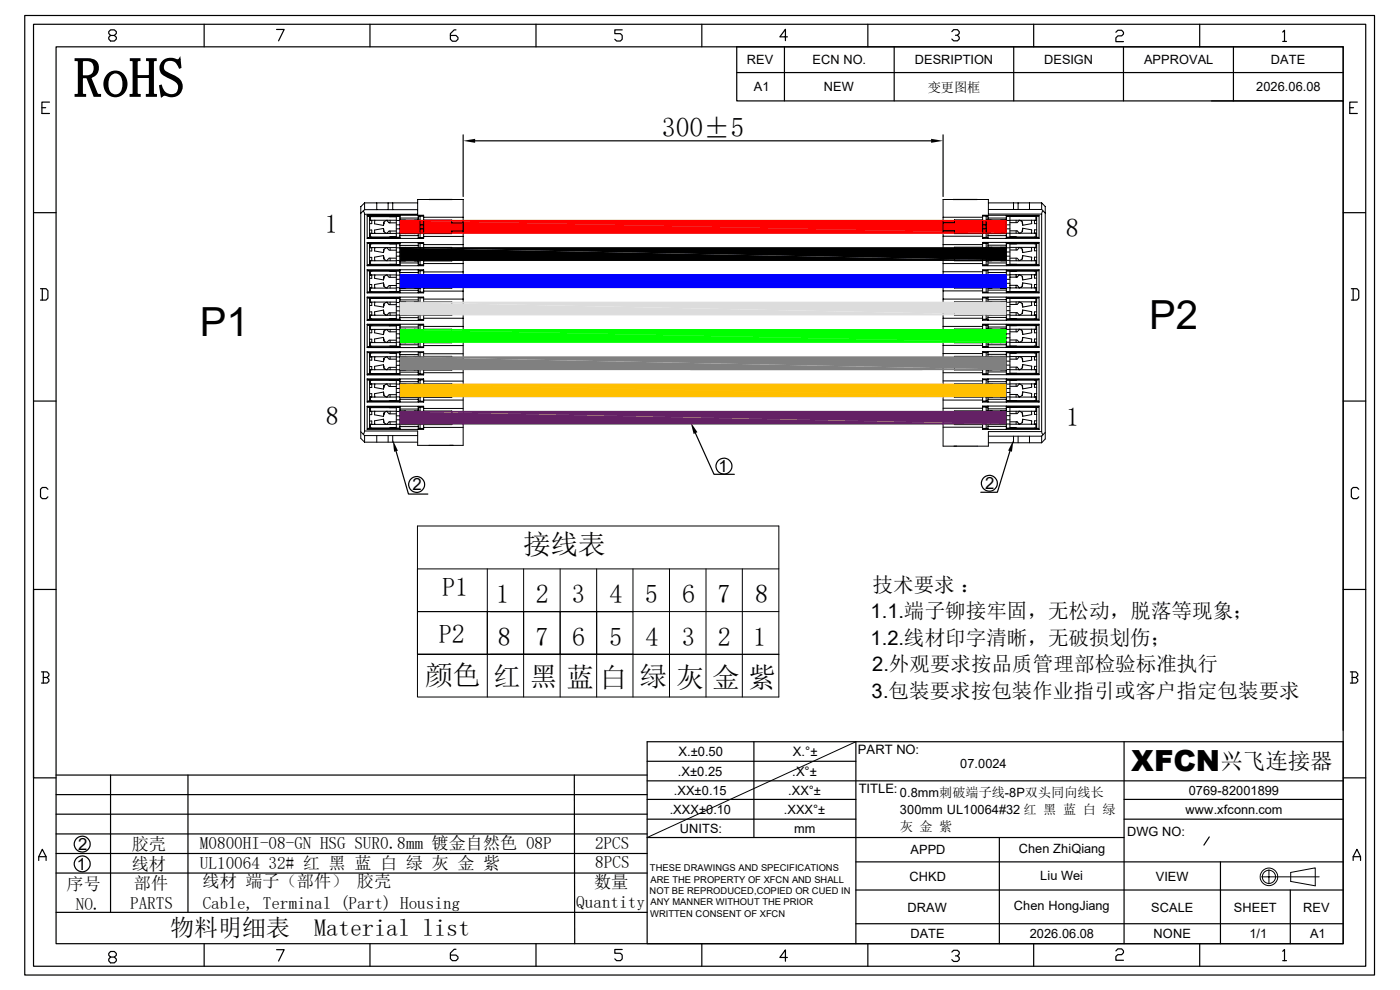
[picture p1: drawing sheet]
<svg xmlns="http://www.w3.org/2000/svg" width="297mm" height="210mm" viewBox="0 0 297 210" stroke-linecap="round" stroke-linejoin="round" font-family="sans-serif">
<g fill="none" stroke="#000" stroke-width=".25">
<path d="M5.2 3.3h286.4v203.5h-286.4zM7.1 5.1h282.6v199.9h-282.6zM11.9 9.9h273v190.3h-273zM23.5 7.5l-.4-.4v-.4l.4-.4h.8l.4 .4v.4l-.4 .4h-.8l-.4 .4v.4l.4 .4h.8l.4-.4v-.4l-.4-.4M43.3 5.1v4.8M58.7 6.2h1.6l-1.2 2.5M78.5 5.1v4.8M96.7 6.3h-.3l-.9 .8v1.2l.5 .4h.7l.5-.4v-.4l-.5-.4h-1.2M113.7 5.1v4.8M132 6.3h-1.6v.8h1.2l.4 .4v.8l-.4 .4h-.8l-.4-.4M148.9 5.1v4.8M156.3 9.9h128.6v11.5h-128.6z"/>
<path d="M156.3 15.4h128.6M166.4 9.9v11.5M167 7.8h-1.6l1.2-1.6v2.4M184.1 5.1v4.8M189.7 9.9v11.5M201.9 6.7l.4-.4h.8l.4 .4v.4l-.4 .4h-.4M203.1 7.5l.4 .4v.4l-.4 .4h-.8l-.4-.4M215.1 9.9v11.5M219.3 5.1v4.8M236.7 6.8l.5-.4h.8l.3 .4v.4l-.3 .4h-.8l-.5 .4v.8h1.6M238.3 9.9v11.5M254.5 5.1v4.8"/>
<path d="M261.7 9.9v11.5M272.1 6.8l.4-.4v2.4M272.1 8.8h.8M8.9 22.8h.8M10.5 21.7h-1.6v2.4h1.6M257 21.4h27.9v133.5M286.3 22.8h.8M288 21.7h-1.7v2.4h1.7M7.1 45.1h4.8M8.6 61.2h1.2l.4 .5v1.5l-.4 .5h-1.2M9 61.2v2.5M286.7 61.2h1.2l.3 .5v1.5l-.3 .5h-1.2"/>
<path d="M287.1 61.2v2.5M7.1 85.1h4.8M284.9 85.1h4.8M10.2 103.8l-.4-.4h-.8l-.4 .4v1.6l.4 .4h.8l.4-.4M288.2 103.8l-.3-.4h-.8l-.4 .4v1.6l.4 .4h.8l.3-.4M11.9 125h-4.8v40h4.8M284.9 125h4.8M8.8 142.5h1.2l.4 .4v.4l-.4 .4M9.2 143.7h.8l.4 .4v.4l-.4 .4h-1.2M9.2 142.5v2.4M137.3 157.3h147.6v42.9h-147.6zM159.9 157.3v20.4"/>
<path d="M181.6 157.3v42.9M238.5 157.3v42.9M286.5 142.5h1.2l.3 .4v.4l-.3 .4M286.9 143.7h.8l.3 .4v.4l-.3 .4h-1.2M286.9 142.5v2.4M11.9 164.4h125.4M11.9 168.6h125.4M11.9 172.7h125.4M11.9 176.9h125.4M23.5 164.4v29.1M39.9 164.4v29.1M121.8 164.4l.1 35.8"/>
<path d="M137.3 161.5h44.3M137.3 165.6h147.6M137.3 169.6h44.3M137.3 173.8h44.3M137.3 177.7h101.2M212 177.7v22.5M238.5 169.6h46.4M238.5 173.8h46.4M256.5 177.5l-1.1 1.8M284.9 165h4.8M8.2 182.5v-.8l.8-1.5 .8 1.5v.8M8.2 181.7h1.6"/>
<path d="M11.9 181h125.4M11.9 185.2h125.4M11.9 193.5h125.4M181.6 182.8h103.3M181.6 188.8h103.3M181.6 195.9h103.3M258.9 182.8v17.4M273.7 188.8v11.4M287.1 182.5v-.8l.8-1.5 .7 1.5v.8M287.1 181.7h1.5M23.5 203l-.4-.4v-.3l.4-.5h.8l.4 .5v.3l-.4 .4h-.8l-.4 .4v.4l.4 .4h.8l.4-.4v-.4l-.4-.4M43.3 200.2v4.8"/>
<path d="M58.7 201.4h1.6l-1.2 2.5M78.5 200.2v4.8M96.7 201.4h-.3l-.9 .8v1.2l.5 .4h.7l.5-.4v-.4l-.5-.4h-1.2M113.7 200.2v4.8M132 201.4h-1.6v.8h1.2l.4 .4v.8l-.4 .4h-.8l-.4-.4M148.9 200.2v4.8M167 203.1h-1.6l1.2-1.6v2.4M184.1 200.2v4.8M201.9 202l.4-.4h.8l.4 .4v.3l-.4 .5h-.4M203.1 202.8l.4 .3v.5l-.4 .3h-.8l-.4-.3M219.3 200.2v4.8M236.7 201.7l.5-.4h.8l.3 .4v.4l-.3 .4h-.8l-.5 .4v.8h1.6"/>
<path d="M254.5 200.2v4.8M272.1 201.8l.4-.4v2.4M272.1 203.8h.8"/>
<circle cx="17.4" cy="179.1" r="1.69"/>
<circle cx="17.4" cy="183.2" r="1.69"/>
</g>
<g fill="none" stroke="#000" stroke-width=".21">
<path d="M89.9 79.1h8.4M89.9 78.5h5.9M89.9 75.6h5.9M89.9 75h8.4M89.9 73.3h8.4M95.8 77.9h2.5M95.8 76.2h2.5M76.5 93l.8 .8h11.3M76.5 91.6l.8 .8h11.3M77.3 91.4h11.3M88.6 94.5h2.4M95.4 94.5h2.9"/>
<path d="M181.6 157.3l-44.3 20.4M267.6 186h1.3M269 186h.3M269.2 184.5v1.2M269.2 185.9v.3M269.2 186.3v1.2M269.5 186h10.4M273.8 185.1l5.2-1v3.8l-5.2-.9z"/>
<circle cx="269.2" cy="186" r="1.4"/>
<circle cx="269.2" cy="186" r="1.86"/>
</g>
<g fill="#f00">
<path d="M84.9 46.8l128.5 2.6h-128.5z"/>
<path d="M84.9 46.8h128.5v2.6z"/>
</g>
<g fill="none" stroke="#000" stroke-width=".21">
<path d="M77 44.7l.3 .8M77.3 45.5v46l-.3 .6M77.3 43v1.5M77.3 43l-.8 .8v49.2M77.3 44.5h11.3M77.3 43h11.3M77.3 44.5l-.8 .7M77.9 45.7h12v4.9h-12M77.9 51.5h12v4.9h-12M77.9 57.2h12v4.9h-12M77.9 57.2l.1 .2h6.8M77.9 45.7l.1 .2h6.8"/>
<path d="M77.9 45.7v4.9M77.9 51.5v4.9M77.9 57.2v4.9M77.9 51.5l.1 .1M78 51.6h6.8M78 50.4h6.8M78 51.6l.4 .1v4.5M78 50.4l-.1 .2M78.4 57.5h.5M78.4 55.3h.5M78.4 52.6h.5M78.4 49.5h.5"/>
<path d="M78.4 46.8h.5M78.4 45.9l.5 .1M78.4 48.8h.5v.7M78.4 54.6h.5v.7M78.4 45.9v4.5h-.4M78.4 57.4v4.6M78.9 56.1h-.5M78.9 51.7h-.5M78.9 50.3h-.5M78.9 46.7v.7h-.5M78.9 52.5v.7h-.5M78.9 57.5h.1"/>
<path d="M78.9 58.3v.7h-.5M79.5 46.7v.8l1.9 .3M79.5 49.4v.1M79.5 55.2v.1M79.5 52.5v.1M79.5 58.3v.1M79.5 52.6v.6l1.9 .4M79.5 58.4v.6l1.9 .4M79.5 46.7v.1M79.9 43v1.5M81.4 48.5l.1 .7M81.4 48.5v.6l.8 .4"/>
<path d="M81.4 54.2v.7l.8 .4M81.4 54.2l.1 .8M81.4 53.5v.1M81.4 48.5l-1.9 .3v.6M81.4 54.2l-1.9 .4v.6M81.5 52.9l-.1 .6M81.5 47.1l-.1 .7M81.5 58.6l-.1 .8M82 52.5l.5 .6h1.6M82 58.3l.5 .5h1.6M82 46.8l.5 .5h1.6M82.2 46.7l-.8 .4v.7"/>
<path d="M82.2 52.5l-.8 .4v.6M82.2 58.3h-.2a.93 .93 0 0 0-.6 1.1M82.3 43v1.5M82.6 57.5h1.5h-5.5v.8M82.6 51.7h1.5h-5.5v.8h5.5M82.6 46h1.5h-5.5v.7h5.5M82.8 46.7v.6M82.8 49v.5M82.8 52.5v.6M82.8 54.8v.5M82.8 58.3v.5M83.3 43v1.5"/>
<path d="M84.1 55.3h-5.5v.8h5.5h-1.5M84.1 49.5h-5.5v.8h5.5h-1.5M84.1 59.3h.7M84.1 55.3h.7M84.1 54.3h.7M84.1 53.5h.7M84.1 52.6h.7M84.1 49.5h.7M84.1 48.5h.7M84.1 47.7h.7M84.1 46.8h.7M84.1 54.8h-1.6l-.5 .5"/>
<path d="M84.1 49h-1.6l-.5 .5M84.8 55.4h3.9v1M84.8 57.5h-.7v4.4h.7M84.8 45.7v4.9M84.8 51.5v4.9M84.8 57.2v4.9M84.8 57.8h3.9M84.8 56.2h-6.8l-.1 .2M84.8 51.7h-.7v4.4h.7M84.8 55.8h3.9M84.8 55.3l1.3 .1M84.8 52.1h3.9"/>
<path d="M84.8 45.9h-.7v4.4h.7M84.8 50h3.9M84.8 49.5h4.3M84.8 46.3h3.9M85.9 49.5l.2 .1M86.1 58.3l-7.7 .1M86.1 52.5h-1.3M86.1 46.7h-1.3M87.9 58.3l2 .1M87.9 52.5h1.2M87.9 46.7h1.2M88.1 49.5l-.2 .1"/>
<path d="M88.7 45.7v1h-3.9M88.7 49.6v1M88.7 51.5v1h-3.9M88.7 57.2v1h-3.9M88.7 57.4h1.2M88.7 56.2h1.2M88.7 51.6h1.2M88.7 50.4h1.2M88.7 45.9h1.2M89.1 45.9v4.5M89.1 51.6v4.6M89.1 57.4v4.6"/>
<path d="M89.1 59.3h.8M89.1 55.3l-1.2 .1M89.1 55.3h.8M89.1 54.3h.8M89.1 53.5h.8M89.1 52.6h.8M89.1 49.5h.8M89.1 48.5h.8M89.1 47.7h.8M89.1 46.8h.8M89.9 46.7h5.9v.6h2.5M89.9 52.5h5.9v.6h2.5"/>
<path d="M89.9 58.2h5.9v.6h2.5M89.9 57.7h8.4M89.9 55.9h8.4M89.9 51.9h8.4M89.9 50.1h8.4M89.9 46.1h8.4M91 42.3h-2.4v3.2h-11.3M95.4 42.3h2.9v52.2M98.3 49h-2.5v.6h-5.9M98.3 54.8h-2.5v.6h-5.9M200.1 55.9h8.3M200.1 54.8h2.4v.5h5.9"/>
<path d="M200.1 51.9h8.3M200.1 49h2.4v.6h5.9M200.1 46.1h8.3M200.1 50.1h8.3M200.1 57.6h8.3M202.9 42.3h-2.8v52.3h2.8M207.3 42.3h2.4v3.1h11.3M208.4 59.3h.8M208.4 58.3h.8M208.4 58.2h-5.9v.6h-2.4M208.4 57.4h1.2M208.4 56.2h1.2"/>
<path d="M208.4 54.3h.8M208.4 52.6h.8M208.4 52.4h-5.9v.6h-2.4M208.4 51.6h1.2M208.4 50.4h1.2M208.4 49.5l2 .1M208.4 48.5h.8M208.4 47.7h.8M208.4 46.8h.8M208.4 46.6h-5.9v.6h-2.4M208.4 45.8h1.2M208.4 53.5h.8"/>
<path d="M208.4 55.2h.8M209.2 55.3h1.2M209.2 45.8v4.6M209.2 51.6v4.6M209.2 57.4v4.6M209.6 57.2v1h3.9M209.6 57.8h3.9M209.6 55.8h3.9M209.6 52h3.9M209.6 50h3.9M209.6 46.3h3.9M209.6 45.7v.9h3.9"/>
<path d="M209.6 51.4v1M209.7 43h11.3M209.7 44.4h11.3M210.4 46.6l-1.2 .1M210.4 58.2l-1.2 .1M210.4 52.4l-.2 .1M212.3 55.3h1.2h-3.9v1.1M212.3 46.6l1.2 .1M212.3 58.2l1.2 .1M212.3 52.4l.2 .1M213.5 59.3h.7M213.5 58.3h.7"/>
<path d="M213.5 57.5h.7v4.4M213.5 56.2h6.8l.1 .2M213.5 54.3h.7M213.5 52.6h.7M213.5 52.4l-4.3 .1M213.5 50.4h6.8l.1 .2M213.5 45.9h.7v4.4h-.7M213.5 49.6h-3.9v1M213.5 48.5h.7M213.5 47.7h.7M213.5 46.8h.7M213.5 45.7v4.9"/>
<path d="M213.5 51.4v5M213.5 57.2v4.9M213.5 45.8h6.8M213.5 53.5h.7M213.5 55.2h.7M214.2 54.8h1.6l.5 .5M214.2 55.3h5.6v.8h-5.6h1.5M214.2 51.7v4.4h-.7M214.2 49h1.6l.5 .5M215 43v1.4M215.6 46.7v.5M215.6 49v.5"/>
<path d="M215.6 52.5v.5M215.6 54.8v.5M215.6 58.3v.5M215.7 45.9h-1.5h5.6v.8h-5.6M215.7 51.7h-1.5h5.6v.8h-5.6M215.7 57.5h-1.5h5.6v.8h-5.6M216 43v1.4M216.1 58.3l.8 .4 .1 .6M216.1 52.5l.8 .4 .1 .7M216.1 46.7l.8 .4 .1 .6M216.3 46.7l-.5 .5h-1.6M216.3 52.5l-.5 .5h-1.6"/>
<path d="M216.3 58.3l-.5 .5h-1.6M216.8 58.6l.2 .7M216.8 52.8l.2 .8M216.8 47l.2 .7M217 54.3l-.2 .7M217 59.3v.1M217 54.3a.99 .99 0 0 1-.7 1h-.2M217 54.2v.1M217 48.5l-.1 .6-.5 .4h-.3M217 47.7v.1M217 48.4v.1M217 48.4l1.9 .4-.1 .6"/>
<path d="M217 54.2l1.9 .4-.1 .6M217 48.5l-.2 .7M218.4 43v1.4M218.8 58.3v.1M218.8 52.5v.1M218.8 46.7v.1M218.8 55.2v.1M218.8 49.4v.1M218.8 46.8l.1 .6-1.9 .4M218.8 52.6l.1 .6-1.9 .4M218.8 58.4l.1 .6-1.9 .4M219.5 58.3h.4"/>
<path d="M219.5 57.5h.4M219.5 56.1h.4M219.5 52.6h.4M219.5 50.3h.4M219.5 46.8h.4M219.5 46.7v.7h.4M219.5 55.2h.4M219.5 52.5v.7h.4M219.5 58.3v.7h.4M219.5 51.7h.1M219.5 57.5h.1M219.8 49.5v.8h-5.6h1.5"/>
<path d="M219.9 49.5l-7.6 .1M219.9 54.6h-.4v.7M219.9 48.8h-.4v.7M219.9 45.9v4.5M219.9 51.6v4.6M219.9 57.4v4.5M220.3 45.8l-.8 .1M220.4 57.2h-12v4.9h12M220.4 57.2l-.1 .2h-6.8M220.4 51.4h-12v5h12M220.4 51.4l-.1 .2-6.8 .1M220.4 45.7h-12v4.9h12"/>
<path d="M220.4 45.7l-.1 .1M220.4 45.7v4.9M220.4 51.4v5M220.4 57.2v4.9M221 43l.7 .8v49.3l-.7 .8M221 44.4l.7 .8M221 43v1.4M221 45.4v46.2M221.3 44.7l-.3 .7M77.9 63h12v5h-12M77.9 68.8h12v4.9h-12M77.9 74.6h12v4.9h-12"/>
<path d="M77.9 74.6l.1 .2h6.8M77.9 68.8l.1 .2h6.8M77.9 63l.1 .2M77.9 63v5M77.9 68.8v4.9M77.9 74.6v4.9M78 73.6h6.8M78 63.2h6.8M78 63.2h.4v4.6M78 73.6l-.1 .1M78.4 61.9h.5M78.4 61h.5"/>
<path d="M78.4 78.4l7.7 .1M78.4 75.7h.5M78.4 74.8l.5 .1M78.4 73.5h.5M78.4 72.6h.5M78.4 69l.5 .1M78.4 66.8h.5M78.4 64.2h.5M78.4 63.3h.5M78.4 77.8h.5v.6M78.4 69v4.5l-.4 .1M78.4 72h.5v.7"/>
<path d="M78.4 66.2h.5v.7M78.4 60.4h.5v.7M78.4 74.8v4.5M78.6 78.4v.8h5.5h-1.5M78.9 79.2l-.5 .1M78.9 67.6l-.5 .1M78.9 75.7v.7h-.5M78.9 69.9v.7h-.5M78.9 64.1v.7h-.5M78.9 61.9h.1M78.9 73.4v.1M79.5 64.1v.7l1.9 .3"/>
<path d="M79.5 66.8v.1M79.5 72.6v.1M79.5 78.3v.1M79.5 61v.1M79.5 75.8v.6l1.9 .3M79.5 70v.6l1.9 .4M79.5 69.9v.1M79.5 75.7v.1M79.5 64.1v.1M81.4 65.9l.1 .7M81.4 65.9v.6l.8 .4M81.4 65.8v.1"/>
<path d="M81.4 71.7v.6l.8 .4M81.4 71.6v.1M81.4 70.9v.1M81.4 77.4v.1a.91 .91 0 0 0 .6 .9h.2M81.4 77.4l.1 .7M81.4 76.6v.1M81.4 60.1v.6l.8 .4M81.4 60v.1M81.4 77.4l-1.9 .3v.6M81.4 71.6l-1.9 .3v.7M81.4 65.8l-1.9 .4v.6M81.4 71.7l.1 .6"/>
<path d="M81.4 60l-1.9 .4v.6M81.4 60.1l.1 .7M81.5 70.2l-.1 .7M81.5 76l-.1 .6M81.5 64.4l-.1 .7M82 69.9l.5 .5h1.6M82 75.7l.5 .5h1.6M82 64.1l.5 .5h1.6M82.2 64.1l-.8 .4v.6M82.2 69.9l-.8 .4v.6M82.2 75.7h-.2a.99 .99 0 0 0-.6 .9M82.6 74.9h1.5h-5.5v.8h5.5"/>
<path d="M82.6 63.3h1.5h-5.5v.8h5.5M82.6 67.6l1.5 .1M82.8 60.6v.5M82.8 64.1v.5M82.8 66.4v.5M82.8 69.9v.5M82.8 72.2v.5M82.8 75.7v.5M82.8 77.9v.5M84.1 72.7h-5.5v.7h5.5h-1.5M84.1 61.1h-5.5v.8h5.5h-1.5M84.1 61h.7"/>
<path d="M84.1 60.1h.7M84.1 77.5h.7M84.1 76.6h.7M84.1 75.7h.7M84.1 69v4.5h.7M84.1 72.6h.7M84.1 71.7h.7M84.1 70.8h.7M84.1 66.9h-5.5v.7h5.5M84.1 66.8h.7M84.1 65.9h.7M84.1 65.1h.7"/>
<path d="M84.1 64.2h.7M84.1 77.9h-1.6l-.5 .5M84.1 72.2h-1.6l-.5 .4M84.1 69.1h-5.5v.8M84.1 66.4h-1.6l-.5 .5M84.1 60.6h-1.6l-.5 .5M84.8 72.7h3.9v1M84.8 66.9h3.9v1.1M84.8 61.2h3.9v.9M84.8 78.5h3.9v1M84.8 62h-6.8l-.1 .1M84.8 61.6h3.9"/>
<path d="M84.8 61.1l1.3 .1M84.8 63v5M84.8 68.8v4.9M84.8 74.6v4.9M84.8 79.3h-6.8l-.1 .2M84.8 74.8h-.7v4.5h.7M84.8 78.9h3.9M84.8 75.2h3.9M84.8 73.1h3.9M84.8 72.7h1.3M84.8 69.4h3.9M84.8 69l-2.2 .1"/>
<path d="M84.8 67.8h-6.8l-.1 .2M84.8 63.3h-.7v4.4h.7M84.8 67.4h3.9M84.8 66.9h1.3M84.8 63.6h3.9M86.1 75.6l-1.3 .1M86.1 69.8l-7.7 .1M86.1 64l-1.3 .1M87.9 75.6l1.2 .1M87.9 69.8l2 .1M87.9 64l1.2 .1M88.7 68.8v1h-3.9"/>
<path d="M88.7 63v1h-3.9M88.7 74.6v1h-3.9M88.7 62h1.2M88.7 79.3h1.2M88.7 74.8h1.2M88.7 73.6h1.2M88.7 69h1.2M88.7 67.8h1.2M88.7 63.2h1.2M89.1 63.2v4.6M89.1 69v4.6M89.1 74.8v4.5"/>
<path d="M89.1 61.1l-1.2 .1M89.1 61h.8M89.1 60.1h.8M89.1 77.5h.8M89.1 76.6h.8M89.1 75.7h.8M89.1 72.7h-1.2M89.1 72.6h.8M89.1 71.7h.8M89.1 70.8h.8M89.1 66.9h-1.2M89.1 66.8h.8"/>
<path d="M89.1 65.9h.8M89.1 65.1h.8M89.1 64.2h.8M89.9 78.4l-2 .1M89.9 64h5.9v.6h2.5M89.9 69.8h5.9v.6h2.5M89.9 69.2h8.4M89.9 67.5h8.4M89.9 63.4h8.4M89.9 61.7h8.4M95.8 75.6v.6M95.8 77.9v.6"/>
<path d="M98.3 72.2h-2.5v.5h-5.9M98.3 60.6h-2.5v.6h-5.9M98.3 66.4h-2.5v.5h-5.9M200.1 72.1h2.4v.6h5.9M200.1 69.2h8.3M200.1 67.5h8.3M200.1 66.3h2.4v.6h5.9M200.1 63.4h8.3M200.1 60.5h2.4v.6h5.9M200.1 77.9h2.4v.6h5.9M200.1 61.7h8.3M200.1 73.3h8.3"/>
<path d="M200.1 75h8.3M200.1 79.1h8.3M208.4 64h-5.9v.6h-2.4M208.4 62h1.2M208.4 61h.8M208.4 79.3h1.2M208.4 76.6h.8M208.4 75.7h.8M208.4 75.6h-5.9v.6h-2.4M208.4 74.8h1.2M208.4 72.6l2 .1M208.4 70.8h.8"/>
<path d="M208.4 69.9h.8M208.4 69h1.2M208.4 67.7h1.2M208.4 65.9h.8M208.4 63.2h1.2M208.4 69.8h-5.9v.6h-2.4M208.4 64.1h.8M208.4 65h.8M208.4 66.8h.8M208.4 71.7h.8M208.4 73.5h1.2M208.4 77.5h.8"/>
<path d="M208.4 78.4h.8M208.4 60.1h.8M209.2 61.1h4.3M209.2 78.4l1.2 .1M209.2 66.9h1.2M209.2 63.2v4.5M209.2 69v4.5M209.2 74.8v4.5M209.6 78.9h3.9M209.6 74.6v1h3.9M209.6 73.1h3.9M209.6 69.4h3.9"/>
<path d="M209.6 67.3h3.9M209.6 63.6h3.9M209.6 61.1v1M209.6 63v1M209.6 68.8v1h3.9M209.6 75.2h3.9M209.6 61.5h3.9M210.2 61.1h.2M210.4 69.8h-1.2M210.4 75.6h-1.2M210.4 64h-.2M212.3 69.8h1.2"/>
<path d="M212.3 75.6h1.2M212.3 64h.2M212.5 61.1h-.2M213.5 72.7h-3.9v1M213.5 66.9h-3.9v1M213.5 64h-4.3M213.5 62h6.8M213.5 61h.7M213.5 79.3h6.8l.1 .2M213.5 78.5h-3.9v1M213.5 78.4l-1.2 .1M213.5 76.6h.7"/>
<path d="M213.5 75.7h.7M213.5 74.8h.7v4.4h-.7M213.5 69h.7v4.4h-.7M213.5 70.8h.7M213.5 69.9h.7M213.5 67.7h6.8l.1 .2M213.5 66.9h-1.2M213.5 65.9h.7M213.5 63.2h.7v4.5h-.7M213.5 64.1h.7M213.5 65h.7M213.5 63v4.9"/>
<path d="M213.5 68.8v4.9M213.5 74.6v4.9M213.5 66.8h.7M213.5 71.7h.7M213.5 73.5h6.8M213.5 77.5h.7M213.5 78.4h.7M213.5 60.1h.7M214.2 66.9h5.6v.7h-5.6h1.5M214.2 72.1h1.6l.5 .5M214.2 78.4h5.6v.8h-5.6h1.5M214.2 61.1h5.6v.7h-5.6"/>
<path d="M214.2 60.5h1.6l.5 .6M214.2 66.3h1.6l.5 .5M214.2 77.9h1.6l.5 .5M215.6 60.5v.6M215.6 64v.6M215.6 66.3v.6M215.6 69.8v.6M215.6 72.1v.5M215.6 75.6v.6M215.6 77.9v.5M215.7 63.3h-1.5h5.6v.7h-5.6M215.7 69.1h-1.5h5.6v.7h-5.6"/>
<path d="M215.7 74.9h-1.5h5.6v.7h-5.6M215.7 61.8l-2.2 .1M216.1 75.6l.8 .4 .1 .6M216.1 69.8l.8 .5 .1 .6M216.1 64l.8 .5 .1 .6M216.3 75.6l-.5 .6h-1.6M216.3 69.9l-.5 .5h-1.6M216.3 64.1l-.5 .5h-1.6M216.8 76l.2 .6M216.8 70.2l.2 .7M216.8 64.4l.2 .7M217 60.1l1.9 .2-.1 .8"/>
<path d="M217 60.1l-.1 .6-.8 .4M217 71.7l-.2 .6M217 77.3l1.9 .4-.1 .7M217 77.5a.91 .91 0 0 1-.7 .9h-.2M217 76.6v.1M217 77.3v.1M217 71.7l-.1 .5-.8 .4M217 71.6v.1M217 65.8v.1a.92 .92 0 0 1-.9 1M217 65.1h.1M217 65.8l-.2 .7M217 60.1l-.2 .6"/>
<path d="M217 77.3v.2M217 65.8l1.9 .3-.1 .6M217 71.6l1.9 .3-.1 .6M217 77.4l-.2 .7M218.8 75.6v.1M218.8 69.8v.1M218.8 64v.2M218.8 61v.1M218.8 78.3v.1M218.8 72.5v.1M218.8 66.7v.2M218.8 64.2l.1 .6-1.9 .3"/>
<path d="M218.8 69.9l.1 .7-1.9 .3M218.8 75.7l.1 .7-1.9 .3M219.5 61.8l.4 .1M219.5 61h.4M219.5 75.7h.4M219.5 73.4h.4M219.5 69.9h.4M219.5 69h.4M219.5 79.2h.4M219.5 75.6v.8h.4M219.5 69.8v.8h.4M219.5 67.6l.4 .1"/>
<path d="M219.5 64v.8h.4M219.5 64.1h.4M219.5 66.8h.4M219.5 78.4h.4M219.5 69v.1M219.8 72.6v.8h-5.6h1.5M219.9 74.8l-.4 .1M219.9 72.6l-7.6 .1M219.9 66.2h-.4v.7M219.9 60.4h-.4v.7M219.9 61.9l.4 .1M219.9 63.2l-.4 .1"/>
<path d="M219.9 71.9h-.4v.7M219.9 77.7h-.4v.7M219.9 63.2v4.5M219.9 69v4.5M219.9 74.8v4.5M219.9 73.5h.4M220.3 62l.1 .1M220.3 73.5l.1 .2M220.4 74.6l-.1 .2h-6.8M220.4 68.8l-.1 .2h-6.8M220.4 68.8h-12v4.9h12M220.4 63l-.1 .2h-6.8"/>
<path d="M220.4 63h-12v4.9h12M220.4 74.6h-12v4.9h12M220.4 63v4.9M220.4 68.8v4.9M220.4 74.6v4.9M77.3 92.4v1.4M79.9 92.4v1.4M82.3 92.4v1.4M83.3 92.4v1.4M88.6 91.4v3.1M209.7 92.5h11.3M209.7 93.9h11.3"/>
<path d="M215 92.5v1.4M216 92.5v1.4M218.4 92.5v1.4M221 91.6l.3 .6M221 91.6h-11.3v3h-2.4M221 92.5v1.4M221.7 91.7l-.7 .8"/>
</g>
<path d="M84.9 52.6h128.5v2.6h-128.5zM91 42.3h4.9M202.2 42.3h5.1M84 95.7l2.7 9.1h4.1M91 94.5h5.1M202.4 94.6h4.9M214.2 95.7l-2.6 8.7h-3.5" fill="none" stroke="#000" stroke-width=".25"/>
<path d="M84.9 46.8h128.5v2.6h-128.5z" fill="none" stroke="#f00" stroke-width=".25"/>
<path d="M84.9 52.6l128.5 2.6h-128.5zM84.9 52.6h128.5v2.6zM83.3 93.3l1.1 2.3-.8 .2zM215 93.3l-.3 2.5-.8-.2z" fill="#000"/>
<g fill="#00f">
<path d="M84.9 58.3l128.5 2.7h-128.5z"/>
<path d="M84.9 58.3h128.5v2.7z"/>
</g>
<path d="M84.9 58.3h128.5v2.7h-128.5z" fill="none" stroke="#00f" stroke-width=".25"/>
<g fill="#dcdcdc">
<path d="M84.9 64.1l128.5 2.7h-128.5z"/>
<path d="M84.9 64.1h128.5v2.7z"/>
</g>
<path d="M84.9 64.1h128.5v2.7h-128.5z" fill="none" stroke="#dcdcdc" stroke-width=".25"/>
<g fill="#0f0">
<path d="M84.9 69.9l128.5 2.7h-128.5z"/>
<path d="M84.9 69.9h128.5v2.7z"/>
</g>
<path d="M84.9 69.9h128.5v2.7h-128.5z" fill="none" stroke="#0f0" stroke-width=".25"/>
<g fill="#808080">
<path d="M85 75.7l128.4 2.7h-128.4z"/>
<path d="M85 75.7h128.4v2.7z"/>
</g>
<path d="M85 75.7h128.4v2.7h-128.4zM146.5 78.4h49.2" fill="none" stroke="#808080" stroke-width=".25"/>
<g fill="none" stroke="#000" stroke-width=".25">
<path d="M98.3 28.6v13.1M100.8 29.9h96.7M200.1 28.6v13.1M284.9 45.1h4.8M147.5 91.9l4 8.7h4.3"/>
<circle cx="153.6" cy="98.9" r="1.69"/>
<circle cx="88.4" cy="102.8" r="1.69"/>
<circle cx="209.9" cy="102.5" r="1.69"/>
</g>
<path d="M98.3 29.9l2.5-.5v.9zM197.5 29.4l2.6 .5-2.6 .4zM146.5 89.6l1.5 2.1-.8 .4z" fill="#000"/>
<g fill="none" stroke="#000" stroke-width=".21">
<path d="M77.9 80.4h12v4.9h-12M77.9 86.2h12v4.9h-12M77.9 80.4l.1 .2h6.8M77.9 80.4v4.9M77.9 86.2v4.9M77.9 86.2l.1 .2h6.8M78 85.1h6.8M78 85.1l-.1 .2M78.4 85h.5M78.4 84.2h.5M78.4 81.5h.5M78.4 80.6l.5 .1"/>
<path d="M78.4 80.6v4.5h-.4M78.4 83.5h.5v.7M78.4 89.3h.5v.7M78.4 86.4v4.5M78.4 90l7.7 .1M78.4 87.3h.5M78.4 86.4h.5M78.6 90v.8h5.5h-1.5M78.9 81.4v.8h-.5M78.9 85h.1M78.9 86.4v.1M78.9 87.2v.8h-.5"/>
<path d="M78.9 90.8h.1M79.5 84.1v.1M79.5 89.9v.1M79.5 81.5v.7l1.9 .3M79.5 81.4v.1M79.5 87.2v.1M79.5 87.3v.7l1.9 .3M81.4 83.3l.1 .6M81.4 83.3v.5l.8 .4M81.4 83.2v.1M81.4 82.4v.1M81.4 89.1l.1 .6"/>
<path d="M81.4 89.1v.5l.8 .4M81.4 88.9v.2M81.4 88.2v.1M81.4 83.2l-1.9 .3v.6M81.4 88.9l-1.9 .4v.6M81.5 81.8l-.1 .6M81.5 87.6l-.1 .6M82 81.5l.5 .5h1.6M82 87.3l.5 .5h1.6M82.2 81.4l-.8 .5v.5M82.2 87.2l-.8 .5v.5M82.6 80.7h1.5h-5.5v.7h5.5"/>
<path d="M82.6 86.5h1.5h-5.5v.7h5.5M82.8 81.4v.6M82.8 83.7v.5M82.8 87.2v.6M82.8 89.5v.5M84.1 84.2h-5.5v.8h5.5h-1.5M84.1 83.7h-1.6l-.5 .5M84.1 84.2h.7M84.1 83.3h.7M84.1 82.4h.7M84.1 81.5h.7M84.1 89.5h-1.6l-.5 .5"/>
<path d="M84.1 89.1h.7M84.1 88.2h.7M84.1 87.3h.7M84.8 84.3h3.9v1M84.8 81.4h4.3M84.8 90.1h3.9v1M84.8 80.6h-.7v4.4h.7M84.8 84.7h3.9M84.8 84.2l1.3 .1M84.8 80.4v4.9M84.8 86.2v4.9M84.8 81h3.9"/>
<path d="M84.8 86.4h-.7v4.4M84.8 90.9h-6.8l-.1 .2M84.8 90.5h3.9M84.8 86.8h3.9M86.1 81.4h-.2M86.1 87.2h-1.3M87.9 81.4h.2M87.9 87.2h1.2M88.7 80.4v1M88.7 86.2v1h-3.9M88.7 85.1h1.2M88.7 80.6h1.2"/>
<path d="M88.7 90.9h1.2M88.7 86.4h1.2M89.1 80.6v4.5M89.1 86.4v4.5M89.1 84.2l-1.2 .1M89.1 84.2h.8M89.1 83.3h.8M89.1 82.4h.8M89.1 81.5h.8M89.1 89.1h.8M89.1 88.2h.8M89.1 87.3h.8"/>
<path d="M89.9 84.9h8.4M89.9 81.4h5.9v.6h2.5M89.9 80.8h8.4M89.9 87.2h5.9v.6h2.5M89.9 90.7h8.4M89.9 86.6h8.4M89.9 90l-2 .1M98.3 83.7h-2.5v.6h-5.9M98.3 89.5h-2.5v.6h-5.9M200.1 84.9h8.3M200.1 90.6h8.3M200.1 89.5h2.4v.6h5.9"/>
<path d="M200.1 80.8h8.3M200.1 83.7h2.4v.6h5.9M200.1 86.6h8.3M208.4 81.4h-5.9v.5h-2.4M208.4 84.2h.8M208.4 83.3h.8M208.4 82.4h.8M208.4 81.5h.8M208.4 80.5h1.2M208.4 90.9h1.2M208.4 89.1h.8M208.4 87.3h.8"/>
<path d="M208.4 85.1h1.2M208.4 87.1h-5.9v.6h-2.4M208.4 86.3h1.2M208.4 88.2h.8M208.4 89.9h.8M209.2 84.2l1.2 .1M209.2 90l1.2 .1M209.2 80.5v4.6M209.2 86.3v4.6M209.6 84.7h3.9M209.6 81h3.9M209.6 80.4v1"/>
<path d="M209.6 86.1v1h3.9M209.6 86.7h3.9M209.6 90.5h3.9M210.4 87.1l-1.2 .1M210.4 81.4h-.2M212.3 87.1l1.2 .1M212.3 81.4h.2M213.5 81.4h-4.3M213.5 80.6h.7v4.4h-.7M213.5 84.2l-1.2 .1M213.5 84.2h.7M213.5 83.3h.7"/>
<path d="M213.5 82.4h.7M213.5 81.5h.7M213.5 80.5h6.8M213.5 90.1h-3.9v1M213.5 90.8l6.8 .1 .1 .2M213.5 90l-1.2 .1M213.5 89.1h.7M213.5 87.3h.7M213.5 86.4h.7v4.4M213.5 84.3h-3.9v1M213.5 80.4v4.9M213.5 86.1v5"/>
<path d="M213.5 85.1h6.8l.1 .2M213.5 88.2h.7M213.5 89.9h.7M214.2 84.2h5.6v.8h-5.6h1.5M214.2 90h5.6v.8h-5.6h1.5M214.2 89.5h1.6l.5 .5M214.2 83.7h1.6l.5 .5M215.6 81.4v.5M215.6 83.7v.5M215.6 87.2v.5M215.6 89.5v.5M215.7 80.6h-1.5h5.6v.8h-5.6"/>
<path d="M215.7 86.4h-1.5h5.6v.8h-5.6M216.1 81.4l.8 .4 .1 .6M216.1 87.2h.2a.93 .93 0 0 1 .7 1.1M216.3 81.4l-.5 .5h-1.6M216.3 87.2l-.5 .5h-1.6M216.8 81.7l.2 .7M216.8 87.5l.2 .8M217 83.1l-.2 .8M217 83.1l1.9 .4-.1 .7M217 83.1l-.1 .7-.8 .4M217 82.4v.1M217 88.9l-.2 .8"/>
<path d="M217 88.9l1.9 .4-.1 .7M217 88.9v.2a.91 .91 0 0 1-.7 .9h-.2M218.8 81.4v.1M218.8 87.2v.1M218.8 81.4l.1 .8-1.9 .3M218.8 84.1v.1M218.8 87.2l.1 .8-1.9 .3M218.8 89.9v.1M219.5 85h.4M219.5 84.2h.4M219.5 81.5h.4M219.5 80.6h.4"/>
<path d="M219.5 87.3h.4M219.5 87.2v.7h.4M219.5 81.4v.8h.4M219.5 85h.1M219.5 90.8h.1M219.5 89.9h.4M219.9 83.5h-.4v.7M219.9 86.4h-.4M219.9 89.3h-.4v.7M219.9 86.3v4.6M220.3 80.5l-.4 .1v4.5M220.4 80.4h-12v4.9h12"/>
<path d="M220.4 86.1h-12v5h12M220.4 80.4l-.1 .1M220.4 80.4v4.9M220.4 86.1v5M220.4 86.1l-.1 .2h-6.8M88.6 129.7h45.7M88.6 138.8h45.7M103.4 120.7v27.2M104 129.7h61.2zM104 138.8h61.2zM111.1 120.7v27.2M118.8 120.7v27.2"/>
<path d="M126.6 120.7v27.2M134.3 120.7v27.2M142 120.7v27.2M149.8 120.7v27.2M157.5 120.7v27.2M165.2 120.7h-76.6v27.2h76.6v-36.3h-76.6v27.2h76.6"/>
</g>
<g fill="#ffbf00">
<path d="M84.9 81.5l128.5 2.6h-128.5z"/>
<path d="M84.9 81.5h128.5v2.6z"/>
</g>
<path d="M84.9 81.5h128.5v2.6h-128.5z" fill="none" stroke="#ffbf00" stroke-width=".25"/>
<g fill="#642165">
<path d="M84.9 87.3l128.5 2.6h-128.5z"/>
<path d="M84.9 87.3h128.5v2.6z"/>
</g>
<path d="M84.9 87.3h128.5v2.6h-128.5z" fill="none" stroke="#642165" stroke-width=".25"/>
<text font-size="11.8" x="15.6" y="20.6">RoHS</text>
<g font-size="8.5">
<text x="42.4" y="71.2">P1</text>
<text x="243.8" y="69.7">P2</text>
</g>
<text font-size="6.2" x="240" y="163.6">XFCN</text>
<g font-size="5.8">
<text x="140.4" y="29.2">300±5</text>
<text x="111" y="117.5">接线表</text>
<text x="90.2" y="145.3">颜色</text>
<text x="104.6" y="145.6">红</text>
<text x="112.4" y="145.6">黑</text>
<text x="120.2" y="145.7">蓝</text>
<text x="127.2" y="145.7">白</text>
<text x="135.6" y="145.6">绿</text>
<text x="143.4" y="145.8">灰</text>
<text x="151.1" y="145.7">金</text>
<text x="158.8" y="145.8">紫</text>
</g>
<g font-size="5.5">
<text x="68.9" y="49.4">1</text>
<text x="226.1" y="50.4">8</text>
<text x="69.1" y="90.2">8</text>
<text x="226.1" y="90.4">1</text>
<text x="93.8" y="126.3">P1</text>
<text x="105.2" y="127.9">1</text>
<text x="113.7" y="127.9">2</text>
<text x="121.3" y="127.9">3</text>
<text x="129.3" y="127.9">4</text>
<text x="136.8" y="127.9">5</text>
<text x="144.7" y="127.9">6</text>
<text x="152.2" y="127.9">7</text>
<text x="160.2" y="127.9">8</text>
<text x="93.1" y="136.4">P2</text>
<text x="105.6" y="137">8</text>
<text x="113.6" y="137">7</text>
<text x="121.4" y="137">6</text>
<text x="129.2" y="137">5</text>
<text x="136.9" y="137">4</text>
<text x="144.7" y="137">3</text>
<text x="152.3" y="137">2</text>
<text x="159.8" y="137">1</text>
</g>
<g font-size="5.1">
<text x="36.1" y="198.5">物料明细表</text>
<text x="66.6" y="198.5">Material list</text>
</g>
<text font-size="4.8" x="258.9" y="163.1">兴飞连接器</text>
<text font-size="4.4" x="185.1" y="125.5">技术要求 ：</text>
<g font-size="4.3">
<text x="184.7" y="131.2">1.1.端子铆接牢固，无松动，脱落等现象；</text>
<text x="184.7" y="136.8">1.2.线材印字清晰，无破损划伤；</text>
<text x="185" y="142.4">2.外观要求按品质管理部检验标准执行</text>
<text x="184.9" y="148.1">3.包装要求按包装作业指引或客户指定包装要求</text>
</g>
<g font-size="3.6">
<text x="152.4" y="100.1">1</text>
<text x="87.5" y="104">2</text>
<text x="209" y="103.7">2</text>
<text x="16.3" y="184.5">1</text>
<text x="16.6" y="180.3">2</text>
<text x="27.9" y="184.5">线材</text>
<text x="27.9" y="180.3">胶壳</text>
<text x="42.4" y="184.3">UL10064</text>
<text x="42.4" y="180.1">M0800HI-08-GN HSG SUR0.8mm 镀金自然色 08P</text>
<text x="57" y="184.3">32# 红 黑 蓝 白 绿 灰 金 紫</text>
<text x="126.2" y="180.1">2PCS</text>
<text x="126.3" y="184.2">8PCS</text>
<text x="14.1" y="188.8">序号</text>
<text x="28.4" y="188.6">部件</text>
<text x="43" y="188.1">线材 端子（部件） 胶壳</text>
<text x="126" y="188.4">数量</text>
<text x="16.1" y="193">NO.</text>
<text x="27.6" y="192.9">PARTS</text>
<text x="43" y="192.8">Cable, Terminal (Part) Housing</text>
<text x="122.3" y="192.6">Quantity</text>
</g>
<g font-size="2.8">
<text x="196.8" y="19.4">变更图框</text>
<text x="143.9" y="160.4">X.±0.50</text>
<text x="168.2" y="160.4">X.°±</text>
<text x="182" y="160">PART NO:</text>
<text x="143.8" y="164.5">.X±0.25</text>
<text x="168.1" y="164.5">.X°±</text>
<text x="182.2" y="168.3">TITLE:</text>
<text x="190.9" y="176.3">灰 金 紫</text>
</g>
<g font-size="2.7">
<text x="158.5" y="13.6">REV</text>
<text x="172.4" y="13.6">ECN NO.</text>
<text x="194.1" y="13.6">DESRIPTION</text>
<text x="221.5" y="13.6">DESIGN</text>
<text x="242.7" y="13.6">APPROVAL</text>
<text x="269.6" y="13.6">DATE</text>
<text x="159.9" y="19.4">A1</text>
<text x="174.8" y="19.4">NEW</text>
<text x="266.5" y="19.4">2026.06.08</text>
<text x="203.7" y="162.9">07.0024</text>
<text x="142.1" y="172.6">.XXX±0.10</text>
<text x="143" y="168.6">.XX±0.15</text>
<text x="166.3" y="172.6">.XXX°±</text>
<text x="167.2" y="168.6">.XX°±</text>
<text x="190.9" y="169.1">0.8mm刺破端子线-8P双头同向线长</text>
<text x="190.9" y="172.7">300mm UL10064#32 红 黑 蓝 白 绿</text>
<text x="251.5" y="172.6">www.xfconn.com</text>
<text x="252.2" y="168.6">0769-82001899</text>
<text x="144.2" y="176.7">UNITS:</text>
<text x="168.5" y="176.7">mm</text>
<text x="239.1" y="177.3">DWG NO:</text>
<text x="193.2" y="181.2">APPD</text>
<text x="216.1" y="181">Chen ZhiQiang</text>
<text x="193" y="186.8">CHKD</text>
<text x="220.7" y="186.8">Liu Wei</text>
<text x="245.2" y="186.8">VIEW</text>
<text x="192.5" y="193.4">DRAW</text>
<text x="215.1" y="193.1">Chen HongJiang</text>
<text x="244.2" y="193.4">SCALE</text>
<text x="261.7" y="193.4">SHEET</text>
<text x="276.4" y="193.4">REV</text>
<text x="193.1" y="199">DATE</text>
<text x="218.4" y="199">2026.06.08</text>
<text x="244.7" y="199">NONE</text>
<text x="265" y="199">1/1</text>
<text x="277.9" y="199">A1</text>
</g>
<g font-size="2">
<text x="137.9" y="184.8">THESE DRAWINGS AND SPECIFICATIONS</text>
<text x="137.8" y="189.6">NOT BE REPRODUCED,COPIED OR CUED IN</text>
<text x="138" y="187.2">ARE THE PROPERTY OF XFCN AND SHALL</text>
<text x="137.9" y="194.5">WRITTEN CONSENT OF XFCN</text>
<text x="138" y="192.1">ANY MANNER WITHOUT THE PRIOR</text>
</g>
</svg>
